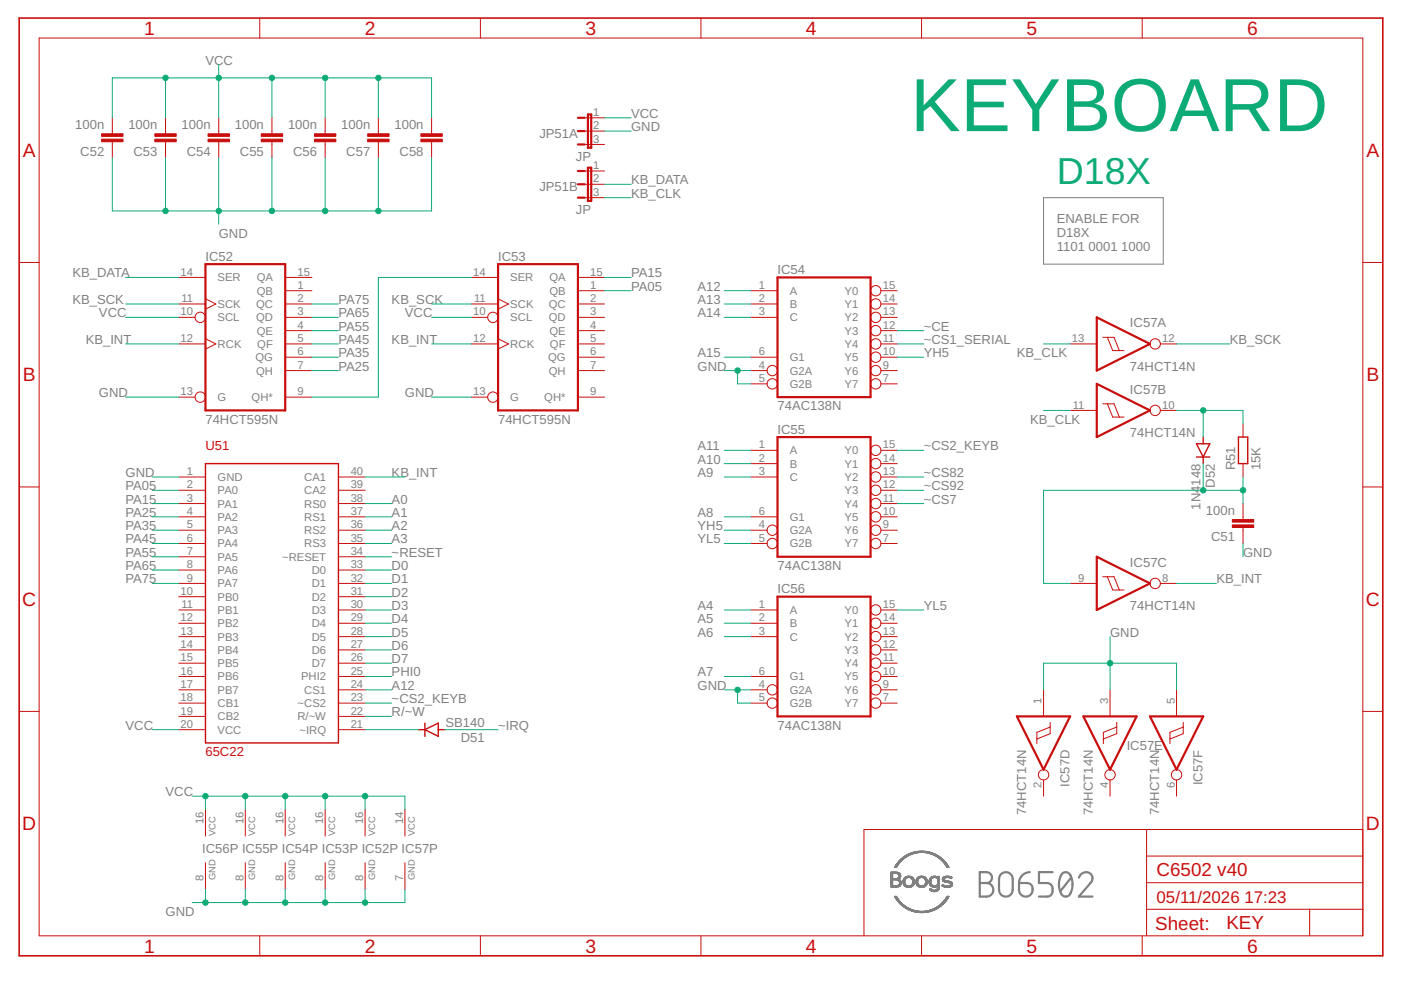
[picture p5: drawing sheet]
<svg xmlns="http://www.w3.org/2000/svg" width="297mm" height="210mm" viewBox="0 0 297 210" stroke-linecap="round" stroke-linejoin="round" font-family="sans-serif">
<g fill="none" stroke="#808080" stroke-width=".21">
<path d="M221.3 41.9h25.3v14.1h-25.3zM188.9 187.8h2M188.9 187.7h.4M188.9 187.6h.4M188.9 187.5h.4M188.9 187.4h.4M188.9 187.3h.4M188.9 187.2h.4M188.9 187.1h.4M188.9 187h.4M188.9 186.9h.4M188.9 186.8h.4"/>
<path d="M188.9 186.7h.4M188.9 186.6h.4M188.9 186.5h1.9M188.9 186.5h1.7M188.9 186.4h1.6M188.9 186.2h.4M188.9 186.1h.4M188.9 186h.4M188.9 185.9h.4M188.9 185.8h.4M188.9 185.7h.4M188.9 185.6h.4"/>
<path d="M188.9 185.5h.4M188.9 185.4h.4M188.9 185.3h.4M188.9 185.2h.4M188.9 185.2h1.9M188.9 185.1h1.9M188.9 185.1h1.8M188.9 185l1.7 .1M188.9 185h1.6M188.9 184.9l1.5 .1M188.9 184.9h1M189.7 190.1h.4"/>
<path d="M189.7 190h.4M189.7 183.9h.4M189.7 190.2h.5M189.8 190.2h.4M189.8 183.7h.4M189.8 190.3h.4M189.8 190.3l.4 .1M189.8 190.4h.5M189.9 190.4h.4M189.9 190.5h.5M189.9 190.5l.5 .1M190 190.6h.4"/>
<path d="M190 186.6h.8M190 190.6l.5 .1M190 183.3h.5M190.1 190.7h.4M190.1 190.8h.4M190.1 183.9h-.4M190.1 183.2h.4M190.1 183.8h-.4M190.1 190.8h.5M190.1 185.2l.7 .1M190.2 183.7l-.5 .1M190.2 190.9h.4"/>
<path d="M190.2 190.9h.5M190.2 191h.5M190.2 183.6h-.4M190.3 186.6h.6M190.3 191l.5 .1M190.3 183.5l-.5 .1M190.3 183.5h-.4M190.4 191.1h.4M190.4 185.3h.5M190.4 183.5h-.5M190.4 186.2h.4M190.4 183.4h-.4"/>
<path d="M190.4 191.2h.5M190.4 188l-1.5 .1M190.4 186.7h.5M190.4 185.3l.5 .1M190.4 183.3l-.4 .1M190.4 182.8h.5M190.5 191.2l.4 .1M190.5 185.4h.4M190.5 191.3h.5M190.5 186.7l.5 .1M190.5 183.2l-.4 .1M190.5 191.3l.6 .1"/>
<path d="M190.5 188h-1.6M190.5 187.6h.5M190.5 186h.4M190.6 185.9h.3M190.6 185.5h.3M190.6 186.8h.4M190.6 185.6h.4M190.6 183.1l-.5 .1M190.6 191.4h.5M190.6 186.4h-1.7M190.6 185.8h.4M190.6 185.7h.4"/>
<path d="M190.6 191.4l.6 .1M190.6 187.5h.4M190.6 183.1h-.4M190.6 186.9h.4M190.7 187.9l-1.8 .1M190.7 187.4h.4M190.7 186.9h.4M190.7 183h-.5M190.7 187h.4M190.7 191.5h.5M190.7 187.3h.4M190.7 187.2h.4"/>
<path d="M190.7 187.1h.4M190.7 186.3h-1.8M190.7 183h-.4M190.7 187.9h-1.8M190.8 191.5l.5 .1M190.8 186.2l-.8 .1M190.8 182.9h-.5M190.8 191.6h.5M190.8 182.9h-.4M190.8 186.2h-.6M190.8 191.6l.6 .1M190.8 187.8l-1.9 .1"/>
<path d="M190.9 182.8h-.5M190.9 186.1h-.5M190.9 186l-.4 .1M190.9 191.7h.5M190.9 187.7l-.7 .1M191 191.7l.5 .1M191 187.7h-.6M191 182.7h-.5M191 187.6h-.5M191 191.8h.6M191 182.6l-.5 .1M191.1 187.5h-.5"/>
<path d="M191.1 182.6h-.5M191.1 182.1h.5M191.1 191.9h.5M191.1 182.5l-.5 .1M191.2 191.9h.5M191.2 182.5h-.6M191.2 182h.5M191.2 192h.6M191.2 182.4l-.5 .1M191.3 192h.5M191.3 182.4h-.5M191.3 192.1h.6"/>
<path d="M191.3 182.3l-.5 .1M191.4 182.3h-.5M191.4 192.1l.6 .1M191.5 182.2h-.6M191.5 192.2h.6M191.5 187.2h.4M191.5 187.1h.3M191.5 187h.3M191.5 186.9h.3M191.5 186.8h.3M191.5 187.3h.4M191.5 186.7h.4"/>
<path d="M191.5 182.2h-.5M191.5 192.2l.6 .1M191.5 187.4h.4M191.6 187.5h.4M191.6 186.5h.3M191.6 192.3h.6M191.6 187.6h.4M191.6 187.7h.6M191.6 187.6h.5M191.6 182.1h-.5M191.7 192.3l.6 .1M191.7 187.7l.6 .1"/>
<path d="M191.7 186.2h.5M191.7 192.4h.7M191.7 187.8h.7M191.8 181.9l-.6 .1M191.8 187.8h1.7M191.8 192.4l.7 .1M191.8 186.1h1.7M191.9 186.7h-.4M191.9 181.9h-.6M191.9 187.9h1.6M191.9 186.6h-.4M191.9 192.5h.7"/>
<path d="M191.9 186h1.6M191.9 186.5h-.4M191.9 181.8l-.6 .1M192 185.9h1.4M192 186.4h-.4M192 181.8h-.6M192 192.6h.7M192 188h1.3M192 185.9h1.3M192.1 186.3h-.5M192.1 192.6h.7M192.1 181.7l-.6 .1"/>
<path d="M192.1 188h1.1M192.1 186.2l-.5 .1M192.2 181.7h-.6M192.2 192.7h.7M192.2 185.8h1M192.3 192.7h.8M192.3 188.1h.7M192.3 186.1l-.6 .1M192.3 181.6l-.7 .1M192.3 185.8h.7M192.3 181.6h-.6M192.4 192.8h.8"/>
<path d="M192.4 181.5l-.6 .1M192.5 192.8h.8M192.5 186.1h-.7M192.5 181.5h-.6M192.5 188.2h.3M192.6 192.9h.9M192.7 181.4l-.8 .1M192.7 192.9l1 .1M192.8 181.4h-.8M192.8 193h1M192.8 186.1h.8M192.8 181.3h-.7"/>
<path d="M192.9 193l1.2 .1M193 181.3h-.8M193 186.1l.6 .1M193.1 193.1h1.1M193.1 186.2h.6M193.1 181.2h-.8M193.2 193.1l1.5 .1M193.2 186.2h.5M193.3 186.3h.4M193.3 181.1l-.9 .1M193.3 186.4h.4M193.4 187.5h.4"/>
<path d="M193.4 186.4h.4M193.4 193.2h1.8M193.4 186.5h.4M193.4 181.1h-.9M193.4 187.9l-1.5 .1M193.4 187.4h.4M193.4 180.8h4M193.4 186.6h.4M193.5 187.3h.3M193.5 186.6h.3M193.5 187.2h.3M193.5 186.7h.3"/>
<path d="M193.5 187.1h.4M193.5 187h.4M193.5 186.9h.4M193.5 186.8h.4M193.5 193.2h3.8M193.6 187.8h-.6M193.6 181l-1 .1M193.6 187.7l-.5 .1M193.6 180.7h3.7M193.7 187.7h-.5M193.7 193.3h3.4M193.7 187.6h-.4"/>
<path d="M193.7 181h-.9M193.8 180.7h3.3M193.8 187.5h-.4M193.8 187.4h-.4M193.8 187.3h-.3M193.9 187.1l-.4 .1M193.9 193.3h3.1M193.9 180.9l-1 .1M194.1 180.6h2.7M194.1 180.9h-1.1M194.2 187.1h.4M194.2 187h.4"/>
<path d="M194.2 186.9h.4M194.2 186.8h.4M194.2 193.4h2.4M194.2 187.2l.4 .1M194.2 187.2h.4M194.2 186.6h.4M194.2 187.3l.4 .1M194.2 187.3h.4M194.3 187.4h.3M194.3 186.5h.4M194.3 187.5h.4M194.3 180.6h2.3"/>
<path d="M194.3 187.6h.5M194.4 187.6h.4M194.4 187.7h.5M194.4 187.7l.6 .1M194.5 193.4h1.9M194.5 187.8h.6M194.5 180.8l-1.4 .1M194.5 187.8h1.8M194.6 186.1h1.6M194.6 186.7l-.4 .1M194.6 187.9h1.6M194.6 186.7h-.4"/>
<path d="M194.6 186h1.6M194.7 187.9h1.5M194.7 180.5h1.5M194.7 186.5h-.4M194.7 185.9h1.4M194.7 186.4h-.4M194.8 188h1.2M194.8 186.4h-.5M194.8 185.9h1.2M194.8 186.3h-.4M194.8 180.8h-1.5M194.9 186.2l-.5 .1"/>
<path d="M194.9 185.8h1M194.9 186.2h-.5M195 193.5h.9M195 188.1h.8M195 186.1l-.5 .1M195.1 185.8h.7M195.2 186.1h-.7M195.3 188.2h.3M195.3 180.4h.2M195.6 186.1h.7M195.8 186.1l.5 .1M195.9 186.2h.5"/>
<path d="M195.9 186.2l.5 .1M196 186.3h.5M196 186.4h.5M196.1 180.8h1.5M196.1 186.4h.4M196.1 186.5h.4M196.2 186.5h.4M196.2 187.4h.4M196.2 186.6h.4M196.2 186.7h.4M196.2 187.2h.4M196.3 187.1h.3"/>
<path d="M196.3 187h.3M196.3 186.9h.3M196.3 186.8h.3M196.3 187.8h-.6M196.4 187.7l-.6 .1M196.4 180.8l1.4 .1M196.4 187.7h-.5M196.4 187.6h-.4M196.5 187.6h-.5M196.5 187.5h-.4M196.6 187.4h-.4M196.6 187.3h-.4"/>
<path d="M196.6 187.2l-.4 .1M196.8 180.9h1.1M196.9 180.9l1.1 .1M197 187h.3M197 186.9h.3M197 187.2h.4M197 187.1h.4M197 186.8h.4M197 186.7h.4M197 187.3l.4 .1M197 187.3h.4M197 187.2l.4 .1"/>
<path d="M197 186.6h.4M197.1 188.6h.5M197.1 188.6h.4M197.1 187.5h.4M197.1 187.4h.3M197.1 186.5h.3M197.1 188.6l.6 .1M197.1 187.6h.5M197.1 188.5h.3M197.1 188.7h.7M197.1 181h1M197.2 187.7h.5"/>
<path d="M197.2 188.7l1.7 .1M197.2 188.4h.2M197.2 187.7l.7 .1M197.3 188.8h1.6M197.3 188.4h.1M197.3 187.8h1.9M197.3 181l.9 .1M197.3 188.8h1.5M197.4 186.8l-.4 .1M197.4 186h1.8M197.4 188.9h1.4M197.4 187.9h1.4"/>
<path d="M197.4 186.6h-.4M197.4 186.5h-.4M197.4 185.9h1.4M197.5 187.9h1.2M197.5 193.2h-1.9M197.5 186.4h-.4M197.5 181.1h.8M197.5 189h1.1M197.5 185.9h1.2M197.6 188h1M197.6 186.3h-.5M197.6 189h.9"/>
<path d="M197.6 186.2l-.4 .1M197.6 181.1l.9 .1M197.7 185.8h.9M197.7 193.1l-1.5 .1M197.7 188h.8M197.7 186.2h-.5M197.7 181.2h.8M197.8 193.1h-1.2M197.8 186.1l-.6 .1M197.8 185.8h.6M197.8 181.3h.8M197.9 189.1h.4"/>
<path d="M197.9 193l-1.1 .1M198 186.1h-.7M198 181.3h.7M198 193h-1M198.1 181.4h.7M198.2 192.9l-1 .1M198.2 181.4l.7 .1M198.3 192.9h-.9M198.3 186.1h.9M198.4 181.5h.6M198.4 192.8h-.9M198.4 187.8h.8"/>
<path d="M198.4 181.5l.7 .1M198.5 192.8h-.8M198.5 188.7h.5M198.5 181.6h.7M198.5 186.1h.7M198.6 187.7h.6M198.6 181.6l.7 .1M198.6 192.7h-.8M198.6 186.2h.6M198.7 192.7h-.7M198.7 187.6h.5M198.7 186.2h.5"/>
<path d="M198.7 188.4h.4M198.7 181.7h.6M198.8 188.4h.3M198.8 186.3h.4M198.8 192.6h-.8M198.8 188.3h.3M198.8 181.7l.6 .1M198.8 188.2h.4M198.8 187.5h.4M198.8 188.1h.4M198.8 188h.4M198.8 187.9h.4"/>
<path d="M198.8 187.4h.4M198.8 187.3h.4M198.8 187.2h.4M198.8 187.1h.4M198.8 187h.4M198.8 186.9h.4M198.8 186.8h.4M198.8 186.7h.4M198.8 186.6h.4M198.8 186.5h.4M198.8 186.4h.4M198.8 185.9h.4"/>
<path d="M198.8 185.8h.4M198.8 192.6h-.6M198.9 181.8h.5M198.9 181.8l.6 .1M199 192.5h-.8M199 188.7h-.7M199 181.9h.6M199 192.4l-.6 .1M199.1 188.6h-.5M199.1 188.5l-.5 .1M199.1 188.5h-.4M199.1 181.9l.5 .1"/>
<path d="M199.1 192.4h-.6M199.2 188.3h-.4M199.2 182h.5M199.2 192.3l-.7 .1M199.2 188.2h-.4M199.2 186l-1.9 .1M199.2 182.1h.6M199.3 192.3h-.7M199.3 182.1h.5M199.3 192.2l-.6 .1M199.3 182.2h.6M199.4 192.2h-.6"/>
<path d="M199.4 182.2h.5M199.4 191.7h.5M199.5 192.1l-.6 .1M199.5 182.3h.5M199.6 192.1h-.7M199.6 182.3l.4 .1M199.6 192h-.5M199.6 182.4h.5M199.6 182.4l.6 .1M199.7 192h-.6M199.7 182.5h.5M199.7 191.9h-.5"/>
<path d="M199.7 187.8l2.1 .1M199.7 187.8h.8M199.7 187.8h.7M199.8 187.7h.4M199.8 182.5l.5 .1M199.8 191.9h-.6M199.8 187.6h.3M199.8 186.5h.4M199.8 186.4h.4M199.8 187.9h2M199.8 187.6h.2M199.8 186.6h.5"/>
<path d="M199.8 186.6h.4M199.8 182.6h.5M199.8 186.7h.6M199.9 191.8h-.6M199.9 187.5h.1M199.9 186.7l.9 .1M199.9 182.6l.4 .1M199.9 191.8h-.5M199.9 187.9h1.8M199.9 186.8h1.2M199.9 182.7h.5M199.9 186.8l1.5 .1"/>
<path d="M199.9 186h1.9M200 186h1.8M200 182.8h.4M200 186.9h1.5M200 182.8h.5M200 191.6l-.5 .1M200 188h1.6M200.1 191.6h-.5M200.1 186.9l1.6 .1M200.1 185.9h1.6M200.1 182.9h.4M200.1 191.5l-.5 .1"/>
<path d="M200.1 185.9h1.5M200.1 182.9h.5M200.2 191.5h-.5M200.2 188h1.3M200.2 183h.4M200.2 187h1.5M200.2 186.3h-.4M200.2 183h.5M200.2 191.4l-.5 .1M200.2 186.2l-.4 .1M200.2 183.1h.5M200.3 191.4h-.5"/>
<path d="M200.3 185.8h1.2M200.3 183.1l.4 .1M200.3 191.3l-.5 .1M200.3 187h1.5M200.3 186.2h-.5M200.3 183.2h.5M200.4 191.3h-.5M200.4 190.7h.4M200.4 183.2l.4 .1M200.4 191.2l-.5 .1M200.4 188.1h.9M200.4 186.1l-.5 .1"/>
<path d="M200.4 183.3h.4M200.4 183.3h.5M200.4 191.2h-.4M200.4 185.8h.9M200.5 191.1l-.5 .1M200.5 183.4h.4M200.5 183.4l.5 .1M200.5 191.1h-.4M200.5 183.5h.5M200.6 191l-.5 .1M200.6 187.1h1.2M200.6 183.5l.4 .1"/>
<path d="M200.6 191h-.4M200.6 190.4h.4M200.6 183.6h.4M200.6 183.6l.5 .1M200.7 190.9h-.5M200.7 190.3h.4M200.7 186.1h-.8M200.7 183.7h.4M200.7 188.2h.3M200.7 190.8h-.4M200.7 183.8h.5M200.8 183.9h.4"/>
<path d="M200.8 190.8h-.5M200.8 190h.4M200.8 187.1l1.1 .1M200.9 190.6h-.5M200.9 190.5l-.4 .1M201 190.5h-.5M201 190.4l-.4 .1M201 190.4h-.4M201.1 186.1h.7M201.1 190.2h-.4M201.2 190.1h-.5M201.2 190.1h-.4"/>
<path d="M201.3 187.2h.6M201.4 186.1h.4M201.4 187.2h.5M201.5 186.2h.3M201.5 187.7h.4M201.5 187.3h.5M201.6 187.6h.4M201.6 187.3h.4M201.6 186.2h.1M201.6 187.5h.4M201.6 187.4h.4M201.7 186.3h.1"/>
<path d="M201.9 187.8h-.6M201.9 187.7l-.5 .1M202 187.6h-.4"/>
</g>
<path d="M207.7 184.9h1.5a1.15 1.15 0 0 1 1.1 1.2 1.15 1.15 0 0 1-1.1 1.1 1.44 1.44 0 0 1 1.4 1.5 1.44 1.44 0 0 1-1.4 1.4h-1.5zM207.7 187.2h1.5M212.1 185.5a1.45 1.45 0 0 1 1.6-.5 1.45 1.45 0 0 1 1 1.4v2.3a1.45 1.45 0 0 1-1.4 1.4 1.45 1.45 0 0 1-1.5-1.4v-2.3zM216 187.2h1.8a1.46 1.46 0 0 1 1.1 1.6 1.46 1.46 0 0 1-1.5 1.3 1.46 1.46 0 0 1-1.4-1.4zM218.4 184.9a2.33 2.33 0 0 0-2.4 2.3M223.2 184.9h-2.9v2.3h1.7a1.51 1.51 0 0 1 1.2 1.4 1.51 1.51 0 0 1-.9 1.5h-2M225.2 185.2a1.17 1.17 0 0 1 1.3-.2 1.17 1.17 0 0 1 .7 1.1 3.8 3.8 0 0 1-.7 3.9 1.19 1.19 0 0 1-1.7-1.1 4 4 0 0 1 .4-3.7zM227.1 186.1l-2.3 2.9M228.7 186.1a1.43 1.43 0 0 1 1.8-1.2 1.43 1.43 0 0 1 1 1.9l-2.8 3.3h2.9" fill="none" stroke="#808080" stroke-width=".47"/>
<g fill="none" stroke="#c90d0c" stroke-width=".21">
<path d="M8.3 8.1h280.6v190.3h-280.6zM55.1 3.8v4.3M101.9 3.8v4.3M148.6 3.8v4.3M195.4 3.8v4.3M242.2 3.8v4.3M23.8 25v3.4M23.8 30.1v3.3M35.1 25v3.4M35.1 30.1v3.3M46.4 25v3.4M46.4 30.1v3.3"/>
<path d="M57.7 25v3.4M57.7 30.1v3.3M68.9 25v3.4M68.9 30.1v3.3M80.2 25v3.4M80.2 30.1v3.3M91.5 25v3.4M91.5 30.1v3.3M123.9 30.6h4.3M123.9 27.8h4.3M123.9 25h4.3M123.9 39.1h4.3"/>
<path d="M123.9 36.3h4.3M4.1 55.6h4.2M37.9 58.8h5.7M60.5 58.8h5.6M100 58.8h5.6M122.5 58.8h5.7M123.9 41.9h4.3M288.9 55.6h4.3M37.9 64.5h5.7M37.9 67.3h3.5M37.9 72.9h5.7M43.6 63.4l2.2 1.1-2.2 1.1"/>
<path d="M43.6 71.8l2.2 1.1-2.2 1.1M60.5 61.6h5.6M60.5 64.5h5.6M60.5 67.3h5.6M60.5 78.6h5.6M60.5 75.7h5.6M60.5 72.9h5.6M60.5 70.1h5.6M100 64.5h5.6M100 67.3h3.4M100 72.9h5.6M105.6 63.4l2.2 1.1-2.2 1.1"/>
<path d="M105.6 71.8l2.2 1.1-2.2 1.1M122.5 61.6h5.7M122.5 64.5h5.7M122.5 67.3h5.7M122.5 78.6h5.7M122.5 75.7h5.7M122.5 72.9h5.7M122.5 70.1h5.7M159.2 61.6h5.6M159.2 64.5h5.6M159.2 67.3h5.6M159.2 78.6h3.4"/>
<path d="M159.2 75.7h5.6M186.8 61.6h3.4M186.8 64.5h3.4M186.8 67.3h3.4M186.8 78.6h3.4M186.8 75.7h3.4M186.8 72.9h3.4M186.8 70.1h3.4M226.9 72.9h5.6M233.8 71.5h2.4l1.1 2.8M234.8 71.5l1.1 2.8h2.4M246 72.9h3.4"/>
<path d="M37.9 84.2h3.5M60.5 84.2h5.6M100 84.2h3.4M122.5 84.2h5.7M159.2 81.4h3.4M159.2 95.5h5.6M159.2 98.3h5.6M186.8 81.4h3.4M186.8 95.5h3.4M186.8 98.3h3.4M226.9 87h5.6M233.8 85.6h2.4l1.1 2.8"/>
<path d="M234.8 85.6l1.1 2.8h2.4M246 87h3.4M263.5 89.9v2.8M263.5 98.3v2.8M4.1 103.3h4.2M37.9 101.1h5.7M37.9 103.9h5.7M37.9 106.8h5.7M37.9 109.6h5.7M37.9 112.4h5.7M37.9 115.2h5.7M37.9 118h5.7"/>
<path d="M71.8 101.1h5.6M71.8 103.9h5.6M71.8 106.8h5.6M71.8 109.6h5.6M71.8 112.4h5.6M71.8 115.2h5.6M71.8 118h5.6M159.2 101.1h5.6M159.2 109.6h5.6M159.2 112.4h3.4M159.2 115.2h3.4M186.8 101.1h3.4"/>
<path d="M186.8 103.9h3.4M186.8 106.8h3.4M186.8 109.6h3.4M186.8 112.4h3.4M186.8 115.2h3.4M263.5 106.8v3.4M263.5 111.8v3.4M288.9 103.3h4.3M37.9 120.9h5.7M37.9 123.7h5.7M37.9 126.5h5.7M37.9 129.3h5.7"/>
<path d="M37.9 132.1h5.7M37.9 135h5.7M37.9 137.8h5.7M71.8 120.9h5.6M71.8 123.7h5.6M71.8 126.5h5.6M71.8 129.3h5.6M71.8 132.1h5.6M71.8 135h5.6M71.8 137.8h5.6M159.2 129.3h5.6M159.2 132.1h5.6"/>
<path d="M159.2 135h5.6M186.8 129.3h3.4M186.8 132.1h3.4M186.8 135h3.4M186.8 137.8h3.4M226.9 123.7h5.6M233.8 122.3h2.4l1.1 2.8M234.8 122.3l1.1 2.8h2.4M246 123.7h3.4M4.1 150.8h4.2M37.9 140.6h5.7M37.9 143.4h5.7"/>
<path d="M37.9 146.3h5.7M37.9 149.1h5.7M37.9 151.9h5.7M37.9 154.7h5.7M71.8 140.6h5.6M71.8 143.4h5.6M71.8 146.3h5.6M71.8 149.1h5.6M71.8 151.9h5.6M71.8 154.7h5.6M159.2 143.4h5.6M159.2 146.3h3.4"/>
<path d="M159.2 149.1h3.4M186.8 140.6h3.4M186.8 143.4h3.4M186.8 146.3h3.4M186.8 149.1h3.4M221.3 146.3v5.6M222.7 153.2v2.4l-2.9 1.1M222.7 154.2l-2.9 1.1v2.4M235.4 146.3v5.6M236.8 153.2v2.4l-2.9 1.1M236.8 154.2l-2.9 1.1v2.4M249.4 146.3v5.6"/>
<path d="M250.9 153.2v2.4l-2.8 1.1M250.9 154.2l-2.8 1.1v2.4M288.9 150.8h4.3M43.6 171.6v5.7M52 171.6v5.7M60.5 171.6v5.7M68.9 171.6v5.7M77.4 171.6v5.7M85.9 171.6v5.7M221.3 165.4v3.4M235.4 165.4v3.4M243.1 175.9v22.5"/>
<path d="M249.4 165.4v3.4M288.9 175.9h-105.7v22.5M43.6 182.9v5.7M52 182.9v5.7M55.1 198.4v4.2M60.5 182.9v5.7M68.9 182.9v5.7M77.4 182.9v5.7M85.9 182.9v5.7M101.9 198.4v4.2M148.6 198.4v4.2M195.4 198.4v4.2"/>
<path d="M242.2 198.4v4.2M243.1 192.8h45.8M243.1 187.2h45.8M243.1 181.5h45.8M277.7 192.8v5.6"/>
<circle cx="42.5" cy="67.3" r="1.1"/>
<circle cx="104.5" cy="67.3" r="1.1"/>
<circle cx="163.7" cy="78.6" r="1.1"/>
<circle cx="185.7" cy="72.9" r="1.1"/>
<circle cx="185.7" cy="61.6" r="1.1"/>
<circle cx="185.7" cy="78.6" r="1.1"/>
<circle cx="185.7" cy="75.7" r="1.1"/>
<circle cx="185.7" cy="64.5" r="1.1"/>
<circle cx="185.7" cy="70.1" r="1.1"/>
<circle cx="185.7" cy="67.3" r="1.1"/>
<circle cx="244.9" cy="72.9" r="1.1"/>
<circle cx="42.5" cy="84.2" r="1.1"/>
<circle cx="104.5" cy="84.2" r="1.1"/>
<circle cx="163.7" cy="81.4" r="1.1"/>
<circle cx="185.7" cy="81.4" r="1.1"/>
<circle cx="185.7" cy="95.5" r="1.1"/>
<circle cx="185.7" cy="98.3" r="1.1"/>
<circle cx="244.9" cy="87" r="1.1"/>
<circle cx="163.7" cy="115.2" r="1.1"/>
<circle cx="163.7" cy="112.4" r="1.1"/>
<circle cx="185.7" cy="101.1" r="1.1"/>
<circle cx="185.7" cy="103.9" r="1.1"/>
<circle cx="185.7" cy="106.8" r="1.1"/>
<circle cx="185.7" cy="109.6" r="1.1"/>
<circle cx="185.7" cy="115.2" r="1.1"/>
<circle cx="185.7" cy="112.4" r="1.1"/>
<circle cx="185.7" cy="137.8" r="1.1"/>
<circle cx="185.7" cy="135" r="1.1"/>
<circle cx="185.7" cy="132.1" r="1.1"/>
<circle cx="185.7" cy="129.3" r="1.1"/>
<circle cx="244.9" cy="123.7" r="1.1"/>
<circle cx="163.7" cy="146.3" r="1.1"/>
<circle cx="163.7" cy="149.1" r="1.1"/>
<circle cx="185.7" cy="149.1" r="1.1"/>
<circle cx="185.7" cy="146.3" r="1.1"/>
<circle cx="185.7" cy="143.4" r="1.1"/>
<circle cx="185.7" cy="140.6" r="1.1"/>
<circle cx="221.3" cy="164.3" r="1.1"/>
<circle cx="235.4" cy="164.3" r="1.1"/>
<circle cx="249.4" cy="164.3" r="1.1"/>
</g>
<path d="M4.1 3.8h289.1v198.8h-289.1z" fill="none" stroke="#c90d0c" stroke-width=".34"/>
<g fill="#c90d0c" stroke="#c90d0c" stroke-width=".21">
<path d="M44.1 28.4h4.5v.5h-4.5z"/>
<path d="M44.1 29.5h4.5v.6h-4.5z"/>
<path d="M32.8 28.4h4.6v.5h-4.6z"/>
<path d="M32.8 29.5h4.6v.6h-4.6z"/>
<path d="M21.5 28.4h4.6v.5h-4.6z"/>
<path d="M21.5 29.5h4.6v.6h-4.6z"/>
<path d="M55.4 28.4h4.5v.5h-4.5z"/>
<path d="M55.4 29.5h4.5v.6h-4.5z"/>
<path d="M66.7 28.4h4.5v.5h-4.5z"/>
<path d="M66.7 29.5h4.5v.6h-4.5z"/>
<path d="M261.3 110.2h4.5v.5h-4.5z"/>
<path d="M261.3 111.3h4.5v.5h-4.5z"/>
<path d="M78 28.4h4.5v.5h-4.5z"/>
<path d="M78 29.5h4.5v.6h-4.5z"/>
<path d="M89.2 28.4h4.6v.5h-4.6z"/>
<path d="M89.2 29.5h4.6v.6h-4.6z"/>
</g>
<g fill="none" stroke="#c90d0c" stroke-width=".47">
<path d="M122.5 30.6h1.4M122.5 27.8h1.4M122.5 25h1.4M122.5 39.1h1.4M122.5 36.3h1.4M124.7 24.3h.6v7h-.6zM124.7 35.6h.6v7h-.6zM43.6 56h16.9v31h-16.9zM105.6 56h16.9v31h-16.9zM122.5 41.9h1.4M164.8 58.8h19.8v25.4h-19.8zM232.5 67.3l11.3 5.6-11.3 5.7z"/>
<path d="M164.8 92.7h19.8v25.3h-19.8zM232.5 81.4l11.3 5.6-11.3 5.7zM232.5 118l11.3 5.7-11.3 5.6zM164.8 126.5h19.8v25.4h-19.8zM215.6 151.9h11.3l-5.6 11.3zM229.7 151.9h11.3l-5.6 11.3zM243.8 151.9h11.3l-5.7 11.3z"/>
</g>
<path d="M43.6 98.3h28.2v59.2h-28.2zM253.7 94.1h2.8l-1.4 2.8zM253.7 96.9h2.8M255.1 92.7v1.4M255.1 96.9v1.4M262.6 92.7h1.9v5.6h-1.9zM88.7 154.7h1.4M90.1 154.7l2.8-1.4v2.8zM90.1 153.3v2.8M92.9 154.7h1.4" fill="none" stroke="#c90d0c" stroke-width=".3"/>
<g fill="none" stroke="#0dab76" stroke-width=".21">
<path d="M35.1 16.5v8.5M46.4 13.7v11.3M57.7 16.5v8.5M68.9 16.5v8.5M80.2 16.5v8.5M23.8 33.4v11.3h67.7v-11.3M23.8 25v-8.5h67.7v8.5M35.1 33.4v11.3M46.4 33.4v14.1M57.7 33.4v11.3M68.9 33.4v11.3M80.2 33.4v11.3"/>
<path d="M128.2 27.8h5.6M128.2 25h5.6M128.2 39.1h5.6M26.6 58.8h11.3M100 58.8h-19.8v25.4h-14.1M128.2 58.8h5.6M128.2 41.9h5.6M26.6 67.3h11.3M26.6 64.5h11.3M26.6 72.9h11.3M66.1 75.7h5.7M66.1 67.3h5.7"/>
<path d="M66.1 64.5h5.7M66.1 78.6h5.7M66.1 72.9h5.7M66.1 70.1h5.7M91.5 67.3h8.5M91.5 64.5h8.5M91.5 72.9h8.5M128.2 61.6h5.6M153.6 75.7h5.6M153.6 67.3h5.6M153.6 64.5h5.6M153.6 61.6h5.6"/>
<path d="M153.6 78.6h5.6M156.4 78.6v2.8h2.8M190.2 75.7h5.7M190.2 72.9h5.7M190.2 70.1h5.7M221.3 72.9h5.6M249.4 72.9h11.3M26.6 84.2h11.3M91.5 84.2h8.5M153.6 95.5h5.6M153.6 98.3h5.6M190.2 95.5h5.7"/>
<path d="M221.3 87h5.6M249.4 87h14.1v2.9M255.1 87v5.7M255.1 98.3v5.6M32.3 115.2h5.6M32.3 112.4h5.6M32.3 109.6h5.6M32.3 106.8h5.6M32.3 101.1h5.6M32.3 118h5.6M32.3 103.9h5.6M77.4 115.2h5.6"/>
<path d="M77.4 112.4h5.6M77.4 109.6h5.6M77.4 106.8h5.6M77.4 101.1h8.5M77.4 118h5.6M153.6 115.2h5.6M153.6 112.4h5.6M153.6 109.6h5.6M153.6 101.1h5.6M190.2 106.8h5.7M190.2 101.1h5.7M190.2 103.9h5.7"/>
<path d="M263.5 103.9h-42.2v19.8h5.6M263.5 101.1v5.7M263.5 115.2v2.8M32.3 120.9h5.6M32.3 123.7h5.6M77.4 120.9h5.6M77.4 123.7h5.6M77.4 126.5h5.6M77.4 129.3h5.6M77.4 132.1h5.6M77.4 135h5.6M77.4 137.8h5.6"/>
<path d="M153.6 129.3h5.6M153.6 132.1h5.6M153.6 135h5.6M190.2 129.3h5.7M235.4 135v11.3M249.4 123.7h8.5M32.3 154.7h5.6M77.4 146.3h5.6M77.4 140.6h5.6M77.4 149.1h5.6M77.4 154.7h11.3M77.4 143.4h5.6"/>
<path d="M77.4 151.9h5.6M94.3 154.7h11.3M153.6 146.3h5.6M153.6 143.4h5.6M156.4 146.3v2.8h2.8M221.3 146.3v-5.7h28.1v5.7M40.7 168.8h45.2v2.8M43.6 168.8v2.8M52 168.8v2.8M60.5 168.8v2.8M68.9 168.8v2.8M77.4 168.8v2.8"/>
<path d="M43.6 188.6v2.8M52 188.6v2.8M60.5 188.6v2.8M68.9 188.6v2.8M77.4 188.6v2.8M85.9 188.6v2.8h-45.2"/>
</g>
<g fill="#0dab76" stroke="#0dab76" stroke-width=".21">
<circle cx="46.4" cy="44.7" r=".57"/>
<circle cx="80.2" cy="44.7" r=".57"/>
<circle cx="68.9" cy="44.7" r=".57"/>
<circle cx="57.7" cy="44.7" r=".57"/>
<circle cx="35.1" cy="44.7" r=".57"/>
<circle cx="77.4" cy="191.4" r=".57"/>
<circle cx="68.9" cy="191.4" r=".57"/>
<circle cx="60.5" cy="191.4" r=".57"/>
<circle cx="43.6" cy="191.4" r=".57"/>
<circle cx="52" cy="191.4" r=".57"/>
<circle cx="156.4" cy="78.6" r=".57"/>
<circle cx="235.4" cy="140.6" r=".57"/>
<circle cx="156.4" cy="146.3" r=".57"/>
<circle cx="46.4" cy="16.5" r=".57"/>
<circle cx="80.2" cy="16.5" r=".57"/>
<circle cx="68.9" cy="16.5" r=".57"/>
<circle cx="57.7" cy="16.5" r=".57"/>
<circle cx="35.1" cy="16.5" r=".57"/>
<circle cx="77.4" cy="168.8" r=".57"/>
<circle cx="68.9" cy="168.8" r=".57"/>
<circle cx="60.5" cy="168.8" r=".57"/>
<circle cx="43.6" cy="168.8" r=".57"/>
<circle cx="52" cy="168.8" r=".57"/>
<circle cx="255.1" cy="87" r=".57"/>
<circle cx="263.5" cy="103.9" r=".57"/>
<circle cx="255.1" cy="103.9" r=".57"/>
</g>
<text font-size="15.9" fill="#0dab76" x="193" y="27.8">KEYBOARD</text>
<text font-size="8" fill="#0dab76" x="224.1" y="39.1">D18X</text>
<g font-size="4.1" fill="#c90d0c">
<text x="30.6" y="7.4">1</text>
<text x="77.3" y="7.4">2</text>
<text x="124.1" y="7.4">3</text>
<text x="170.9" y="7.4">4</text>
<text x="217.7" y="7.4">5</text>
<text x="264.4" y="7.4">6</text>
<text x="4.8" y="33.3">A</text>
<text x="289.7" y="33.3">A</text>
<text x="4.8" y="80.9">B</text>
<text x="289.7" y="80.9">B</text>
<text x="4.7" y="128.5">C</text>
<text x="289.6" y="128.5">C</text>
<text x="4.7" y="176.1">D</text>
<text x="289.6" y="176.1">D</text>
<text x="30.6" y="202">1</text>
<text x="77.3" y="202">2</text>
<text x="124.1" y="202">3</text>
<text x="170.9" y="202">4</text>
<text x="217.7" y="202">5</text>
<text x="264.4" y="202">6</text>
</g>
<g font-size="4" fill="#c90d0c">
<text x="245.2" y="185.7">C6502 v40</text>
<text x="244.9" y="197.2">Sheet:</text>
<text x="260" y="197">KEY</text>
</g>
<g font-size="3.6" fill="#c90d0c">
<text x="245.2" y="191.4">05/11/2026</text>
<text x="263.8" y="191.4">17:23</text>
</g>
<g font-size="2.8" fill="#808080">
<text x="43.6" y="13.7">VCC</text>
<text x="15.9" y="27.4">100n</text>
<text x="27.2" y="27.4">100n</text>
<text x="38.5" y="27.4">100n</text>
<text x="49.8" y="27.4">100n</text>
<text x="61.1" y="27.4">100n</text>
<text x="72.3" y="27.4">100n</text>
<text x="83.6" y="27.4">100n</text>
<text x="114.4" y="29.2">JP51A</text>
<text x="133.8" y="27.8">GND</text>
<text x="133.8" y="25">VCC</text>
<text x="17" y="33">C52</text>
<text x="28.3" y="33">C53</text>
<text x="39.6" y="33">C54</text>
<text x="50.9" y="33">C55</text>
<text x="62.1" y="33">C56</text>
<text x="73.4" y="33">C57</text>
<text x="84.7" y="33">C58</text>
<text x="122.1" y="34.1">JP</text>
<text x="114.4" y="40.5">JP51B</text>
<text x="133.8" y="39.1">KB_DATA</text>
<text x="133.8" y="41.9">KB_CLK</text>
<text x="122.1" y="45.4">JP</text>
<text x="224.1" y="47.3">ENABLE FOR</text>
<text x="46.4" y="50.4">GND</text>
<text x="224.1" y="50.2">D18X</text>
<text x="224.1" y="53.2">1101</text>
<text x="230.8" y="53.2">0001</text>
<text x="237.7" y="53.2">1000</text>
<text x="15.3" y="58.8">KB_DATA</text>
<text x="43.6" y="55.3">IC52</text>
<text x="105.6" y="55.3">IC53</text>
<text x="133.8" y="58.8">PA15</text>
<text x="164.8" y="58.1">IC54</text>
<text x="15.3" y="64.5">KB_SCK</text>
<text x="71.8" y="64.5">PA75</text>
<text x="83" y="64.5">KB_SCK</text>
<text x="133.8" y="61.6">PA05</text>
<text x="147.9" y="64.5">A13</text>
<text x="147.9" y="61.6">A12</text>
<text x="21" y="67.3">VCC</text>
<text x="71.8" y="70.1">PA55</text>
<text x="71.8" y="67.3">PA65</text>
<text x="85.9" y="67.3">VCC</text>
<text x="147.9" y="67.3">A14</text>
<text x="195.9" y="70.1">~CE</text>
<text x="239.6" y="69.4">IC57A</text>
<text x="18.2" y="72.9">KB_INT</text>
<text x="71.8" y="75.7">PA35</text>
<text x="71.8" y="72.9">PA45</text>
<text x="83" y="72.9">KB_INT</text>
<text x="147.9" y="75.7">A15</text>
<text x="195.9" y="75.7">YH5</text>
<text x="195.9" y="72.9">~CS1_SERIAL</text>
<text x="215.6" y="75.7">KB_CLK</text>
<text x="260.7" y="72.9">KB_SCK</text>
<text x="71.8" y="78.6">PA25</text>
<text x="147.9" y="78.6">GND</text>
<text x="239.6" y="78.6">74HCT14N</text>
<text x="239.6" y="83.5">IC57B</text>
<text x="21" y="84.2">GND</text>
<text x="43.6" y="89.8">74HCT595N</text>
<text x="85.9" y="84.2">GND</text>
<text x="105.6" y="89.8">74HCT595N</text>
<text x="164.8" y="87">74AC138N</text>
<text x="218.4" y="89.8">KB_CLK</text>
<text x="147.9" y="95.5">A11</text>
<text x="164.8" y="92">IC55</text>
<text x="195.9" y="95.5">~CS2_KEYB</text>
<text x="239.6" y="92.7">74HCT14N</text>
<text x="26.6" y="101.1">GND</text>
<text x="83" y="101.1">KB_INT</text>
<text x="147.9" y="98.3">A10</text>
<text x="147.9" y="101.1">A9</text>
<text x="195.9" y="101.1">~CS82</text>
<text x="261.9" y="99.7" transform="rotate(-90 261.9 99.7)">R51</text>
<text x="267.2" y="99.7" transform="rotate(-90 267.2 99.7)">15K</text>
<text x="26.6" y="103.9">PA05</text>
<text x="26.6" y="106.8">PA15</text>
<text x="83" y="106.8">A0</text>
<text x="195.9" y="103.9">~CS92</text>
<text x="195.9" y="106.8">~CS7</text>
<text x="257.6" y="103.4" transform="rotate(-90 257.6 103.4)">D52</text>
<text x="26.6" y="109.6">PA25</text>
<text x="26.6" y="112.4">PA35</text>
<text x="83" y="112.4">A2</text>
<text x="83" y="109.6">A1</text>
<text x="147.9" y="109.6">A8</text>
<text x="147.9" y="112.4">YH5</text>
<text x="254.5" y="108" transform="rotate(-90 254.5 108)">1N4148</text>
<text x="255.7" y="109.2">100n</text>
<text x="26.6" y="115.2">PA45</text>
<text x="26.6" y="118">PA55</text>
<text x="83" y="115.2">A3</text>
<text x="83" y="118">~RESET</text>
<text x="147.9" y="115.2">YL5</text>
<text x="256.8" y="114.8">C51</text>
<text x="263.6" y="118">GND</text>
<text x="26.6" y="120.9">PA65</text>
<text x="26.6" y="123.7">PA75</text>
<text x="83" y="120.9">D0</text>
<text x="83" y="123.7">D1</text>
<text x="164.8" y="120.9">74AC138N</text>
<text x="164.8" y="125.8">IC56</text>
<text x="239.6" y="120.2">IC57C</text>
<text x="257.9" y="123.7">KB_INT</text>
<text x="83" y="126.5">D2</text>
<text x="83" y="129.3">D3</text>
<text x="147.9" y="129.3">A4</text>
<text x="195.9" y="129.3">YL5</text>
<text x="239.6" y="129.3">74HCT14N</text>
<text x="83" y="132.1">D4</text>
<text x="83" y="135">D5</text>
<text x="83" y="137.8">D6</text>
<text x="147.9" y="135">A6</text>
<text x="147.9" y="132.1">A5</text>
<text x="235.4" y="135">GND</text>
<text x="83" y="140.6">D7</text>
<text x="83" y="143.4">PHI0</text>
<text x="147.9" y="143.4">A7</text>
<text x="83" y="146.3">A12</text>
<text x="83" y="149.1">~CS2_KEYB</text>
<text x="147.9" y="146.3">GND</text>
<text x="26.6" y="154.7">VCC</text>
<text x="83" y="151.9">R/~W</text>
<text x="94.5" y="154.1">SB140</text>
<text x="105.6" y="154.7">~IRQ</text>
<text x="164.8" y="154.7">74AC138N</text>
<text x="97.7" y="157.2">D51</text>
<text x="238.9" y="158.9">IC57E</text>
<text x="226.7" y="166.8" transform="rotate(-90 226.7 166.8)">IC57D</text>
<text x="254.9" y="166.5" transform="rotate(-90 254.9 166.5)">IC57F</text>
<text x="35.1" y="168.8">VCC</text>
<text x="217.6" y="172.8" transform="rotate(-90 217.6 172.8)">74HCT14N</text>
<text x="231.7" y="172.8" transform="rotate(-90 231.7 172.8)">74HCT14N</text>
<text x="245.8" y="172.8" transform="rotate(-90 245.8 172.8)">74HCT14N</text>
<text x="42.8" y="180.8">IC56P IC55P IC54P IC53P IC52P IC57P</text>
<text x="35.1" y="194.2">GND</text>
</g>
<g font-size="2.8" fill="#c90d0c">
<text x="43.6" y="95.5">U51</text>
<text x="43.6" y="160.4">65C22</text>
</g>
<g font-size="2.4" fill="#808080">
<text x="125.7" y="24.6">1</text>
<text x="125.7" y="27.4">2</text>
<text x="125.7" y="30.2">3</text>
<text x="125.7" y="35.9">1</text>
<text x="125.7" y="38.7">2</text>
<text x="125.7" y="41.5">3</text>
<text x="38.3" y="58.4">14</text>
<text x="46.1" y="59.7">SER</text>
<text x="54.4" y="59.7">QA</text>
<text x="63.1" y="58.4">15</text>
<text x="100.3" y="58.4">14</text>
<text x="108.2" y="59.7">SER</text>
<text x="116.5" y="59.7">QA</text>
<text x="125.1" y="58.4">15</text>
<text x="38.5" y="64.1">11</text>
<text x="46.1" y="65.3">SCK</text>
<text x="54.3" y="65.3">QC</text>
<text x="54.4" y="62.5">QB</text>
<text x="63.1" y="61.2">1</text>
<text x="63.1" y="64.1">2</text>
<text x="100.5" y="64.1">11</text>
<text x="108.2" y="65.3">SCK</text>
<text x="116.3" y="65.3">QC</text>
<text x="116.5" y="62.5">QB</text>
<text x="125.1" y="61.2">1</text>
<text x="125.1" y="64.1">2</text>
<text x="160.9" y="61.2">1</text>
<text x="160.9" y="64.1">2</text>
<text x="167.4" y="62.5">A</text>
<text x="167.4" y="65.3">B</text>
<text x="179.1" y="65.3">Y1</text>
<text x="179.1" y="62.5">Y0</text>
<text x="187.2" y="64.1">14</text>
<text x="187.2" y="61.2">15</text>
<text x="38.3" y="66.9">10</text>
<text x="46.1" y="68.1">SCL</text>
<text x="54.3" y="68.1">QD</text>
<text x="54.4" y="71">QE</text>
<text x="63.1" y="66.9">3</text>
<text x="63.1" y="69.7">4</text>
<text x="100.3" y="66.9">10</text>
<text x="108.2" y="68.1">SCL</text>
<text x="116.3" y="68.1">QD</text>
<text x="116.5" y="71">QE</text>
<text x="125.1" y="66.9">3</text>
<text x="125.1" y="69.7">4</text>
<text x="160.9" y="66.9">3</text>
<text x="167.4" y="68.1">C</text>
<text x="179.1" y="71">Y3</text>
<text x="179.1" y="68.1">Y2</text>
<text x="187.2" y="69.7">12</text>
<text x="187.2" y="66.9">13</text>
<text x="38.3" y="72.5">12</text>
<text x="46.1" y="73.8">RCK</text>
<text x="54.2" y="76.6">QG</text>
<text x="54.6" y="73.8">QF</text>
<text x="63.1" y="72.5">5</text>
<text x="63.1" y="75.3">6</text>
<text x="100.3" y="72.5">12</text>
<text x="108.2" y="73.8">RCK</text>
<text x="116.2" y="76.6">QG</text>
<text x="116.6" y="73.8">QF</text>
<text x="125.1" y="72.5">5</text>
<text x="125.1" y="75.3">6</text>
<text x="160.9" y="75.3">6</text>
<text x="167.4" y="76.6">G1</text>
<text x="179.1" y="76.6">Y5</text>
<text x="179.1" y="73.8">Y4</text>
<text x="187.2" y="75.3">10</text>
<text x="187.2" y="72.5">11</text>
<text x="227.3" y="72.5">13</text>
<text x="246.4" y="72.5">12</text>
<text x="38.3" y="83.8">13</text>
<text x="54.3" y="79.4">QH</text>
<text x="63.1" y="78.2">7</text>
<text x="63.1" y="83.8">9</text>
<text x="100.3" y="83.8">13</text>
<text x="116.3" y="79.4">QH</text>
<text x="125.1" y="78.2">7</text>
<text x="125.1" y="83.8">9</text>
<text x="160.9" y="78.2">4</text>
<text x="160.9" y="81">5</text>
<text x="167.4" y="79.4">G2A</text>
<text x="167.4" y="82.2">G2B</text>
<text x="179.1" y="82.2">Y7</text>
<text x="179.1" y="79.4">Y6</text>
<text x="187.2" y="81">7</text>
<text x="187.2" y="78.2">9</text>
<text x="46.1" y="85.1">G</text>
<text x="53.4" y="85.1">QH*</text>
<text x="108.2" y="85.1">G</text>
<text x="115.4" y="85.1">QH*</text>
<text x="227.4" y="86.6">11</text>
<text x="246.4" y="86.6">10</text>
<text x="160.9" y="95.1">1</text>
<text x="187.2" y="95.1">15</text>
<text x="39.6" y="100.7">1</text>
<text x="46.1" y="102">GND</text>
<text x="64.5" y="102">CA1</text>
<text x="74.4" y="100.7">40</text>
<text x="160.9" y="97.9">2</text>
<text x="160.9" y="100.7">3</text>
<text x="167.4" y="96.3">A</text>
<text x="167.4" y="99.2">B</text>
<text x="167.4" y="102">C</text>
<text x="179.1" y="102">Y2</text>
<text x="179.1" y="99.2">Y1</text>
<text x="179.1" y="96.3">Y0</text>
<text x="187.2" y="100.7">13</text>
<text x="187.2" y="97.9">14</text>
<text x="39.6" y="103.6">2</text>
<text x="39.6" y="106.4">3</text>
<text x="46.1" y="104.8">PA0</text>
<text x="46.1" y="107.6">PA1</text>
<text x="64.5" y="107.6">RS0</text>
<text x="64.5" y="104.8">CA2</text>
<text x="74.4" y="106.4">38</text>
<text x="74.4" y="103.6">39</text>
<text x="179.1" y="107.6">Y4</text>
<text x="179.1" y="104.8">Y3</text>
<text x="187.2" y="106.4">11</text>
<text x="187.2" y="103.6">12</text>
<text x="39.6" y="109.2">4</text>
<text x="39.6" y="112">5</text>
<text x="46.1" y="110.4">PA2</text>
<text x="46.1" y="113.3">PA3</text>
<text x="64.5" y="113.3">RS2</text>
<text x="64.5" y="110.4">RS1</text>
<text x="74.4" y="112">36</text>
<text x="74.4" y="109.2">37</text>
<text x="160.9" y="112">4</text>
<text x="160.9" y="109.2">6</text>
<text x="167.4" y="113.3">G2A</text>
<text x="167.4" y="110.4">G1</text>
<text x="179.1" y="113.3">Y6</text>
<text x="179.1" y="110.4">Y5</text>
<text x="187.2" y="112">9</text>
<text x="187.2" y="109.2">10</text>
<text x="39.6" y="114.8">6</text>
<text x="39.6" y="117.7">7</text>
<text x="46.1" y="116.1">PA4</text>
<text x="46.1" y="118.9">PA5</text>
<text x="59.8" y="118.9">~RESET</text>
<text x="64.5" y="116.1">RS3</text>
<text x="74.4" y="117.7">34</text>
<text x="74.4" y="114.8">35</text>
<text x="160.9" y="114.8">5</text>
<text x="167.4" y="116.1">G2B</text>
<text x="179.1" y="116.1">Y7</text>
<text x="187.2" y="114.8">7</text>
<text x="39.6" y="120.5">8</text>
<text x="39.6" y="123.3">9</text>
<text x="46.1" y="121.7">PA6</text>
<text x="46.1" y="124.5">PA7</text>
<text x="66.1" y="124.5">D1</text>
<text x="66.1" y="121.7">D0</text>
<text x="74.4" y="123.3">32</text>
<text x="74.4" y="120.5">33</text>
<text x="228.6" y="123.3">9</text>
<text x="246.4" y="123.3">8</text>
<text x="38.3" y="126.1">10</text>
<text x="38.3" y="131.8">12</text>
<text x="38.5" y="128.9">11</text>
<text x="46.1" y="127.4">PB0</text>
<text x="46.1" y="130.2">PB1</text>
<text x="66.1" y="130.2">D3</text>
<text x="66.1" y="127.4">D2</text>
<text x="74.4" y="131.8">29</text>
<text x="74.4" y="128.9">30</text>
<text x="74.4" y="126.1">31</text>
<text x="160.9" y="128.9">1</text>
<text x="160.9" y="131.8">2</text>
<text x="167.4" y="130.2">A</text>
<text x="179.1" y="130.2">Y0</text>
<text x="187.2" y="131.8">14</text>
<text x="187.2" y="128.9">15</text>
<text x="38.3" y="134.6">13</text>
<text x="38.3" y="137.4">14</text>
<text x="46.1" y="133">PB2</text>
<text x="46.1" y="135.8">PB3</text>
<text x="66.1" y="135.8">D5</text>
<text x="66.1" y="133">D4</text>
<text x="74.4" y="137.4">27</text>
<text x="74.4" y="134.6">28</text>
<text x="160.9" y="134.6">3</text>
<text x="167.4" y="133">B</text>
<text x="167.4" y="135.8">C</text>
<text x="179.1" y="135.8">Y2</text>
<text x="179.1" y="133">Y1</text>
<text x="187.2" y="137.4">12</text>
<text x="187.2" y="134.6">13</text>
<text x="38.3" y="140.2">15</text>
<text x="38.3" y="143">16</text>
<text x="46.1" y="138.6">PB4</text>
<text x="46.1" y="141.5">PB5</text>
<text x="66.1" y="141.5">D7</text>
<text x="66.1" y="138.6">D6</text>
<text x="74.4" y="143">25</text>
<text x="74.4" y="140.2">26</text>
<text x="160.9" y="143">6</text>
<text x="179.1" y="141.5">Y4</text>
<text x="179.1" y="138.6">Y3</text>
<text x="187.2" y="143">10</text>
<text x="187.2" y="140.2">11</text>
<text x="38.3" y="145.9">17</text>
<text x="38.3" y="148.7">18</text>
<text x="46.1" y="144.3">PB6</text>
<text x="46.1" y="147.1">PB7</text>
<text x="46.1" y="149.9">CB1</text>
<text x="63.1" y="149.9">~CS2</text>
<text x="63.9" y="144.3">PHI2</text>
<text x="64.5" y="147.1">CS1</text>
<text x="74.4" y="148.7">23</text>
<text x="74.4" y="145.9">24</text>
<text x="160.9" y="145.9">4</text>
<text x="160.9" y="148.7">5</text>
<text x="167.4" y="147.1">G2A</text>
<text x="167.4" y="149.9">G2B</text>
<text x="167.4" y="144.3">G1</text>
<text x="179.1" y="149.9">Y7</text>
<text x="179.1" y="147.1">Y6</text>
<text x="179.1" y="144.3">Y5</text>
<text x="187.2" y="148.7">7</text>
<text x="187.2" y="145.9">9</text>
<text x="220.9" y="149.3" transform="rotate(-90 220.9 149.3)">1</text>
<text x="235" y="149.3" transform="rotate(-90 235 149.3)">3</text>
<text x="249.1" y="149.3" transform="rotate(-90 249.1 149.3)">5</text>
<text x="38.3" y="151.5">19</text>
<text x="38.3" y="154.3">20</text>
<text x="46.1" y="152.7">CB2</text>
<text x="46.1" y="155.6">VCC</text>
<text x="63.1" y="152.7">R/~W</text>
<text x="63.5" y="155.6">~IRQ</text>
<text x="74.4" y="154.3">21</text>
<text x="74.4" y="151.5">22</text>
<text x="220.9" y="167.1" transform="rotate(-90 220.9 167.1)">2</text>
<text x="235" y="167.1" transform="rotate(-90 235 167.1)">4</text>
<text x="249.1" y="167.1" transform="rotate(-90 249.1 167.1)">6</text>
<text x="43.2" y="174.7" transform="rotate(-90 43.2 174.7)">16</text>
<text x="51.6" y="174.7" transform="rotate(-90 51.6 174.7)">16</text>
<text x="60.1" y="174.7" transform="rotate(-90 60.1 174.7)">16</text>
<text x="68.5" y="174.7" transform="rotate(-90 68.5 174.7)">16</text>
<text x="77" y="174.7" transform="rotate(-90 77 174.7)">16</text>
<text x="85.5" y="174.7" transform="rotate(-90 85.5 174.7)">14</text>
<text x="43.2" y="186.8" transform="rotate(-90 43.2 186.8)">8</text>
<text x="51.6" y="186.8" transform="rotate(-90 51.6 186.8)">8</text>
<text x="60.1" y="186.8" transform="rotate(-90 60.1 186.8)">8</text>
<text x="68.5" y="186.8" transform="rotate(-90 68.5 186.8)">8</text>
<text x="77" y="186.8" transform="rotate(-90 77 186.8)">8</text>
<text x="85.5" y="186.8" transform="rotate(-90 85.5 186.8)">7</text>
</g>
<g font-size="2" fill="#808080">
<text x="45.7" y="177.3" transform="rotate(-90 45.7 177.3)">VCC</text>
<text x="54.1" y="177.3" transform="rotate(-90 54.1 177.3)">VCC</text>
<text x="62.6" y="177.3" transform="rotate(-90 62.6 177.3)">VCC</text>
<text x="71.1" y="177.3" transform="rotate(-90 71.1 177.3)">VCC</text>
<text x="79.5" y="177.3" transform="rotate(-90 79.5 177.3)">VCC</text>
<text x="88" y="177.3" transform="rotate(-90 88 177.3)">VCC</text>
<text x="45.7" y="186.6" transform="rotate(-90 45.7 186.6)">GND</text>
<text x="54.1" y="186.6" transform="rotate(-90 54.1 186.6)">GND</text>
<text x="62.6" y="186.6" transform="rotate(-90 62.6 186.6)">GND</text>
<text x="71.1" y="186.6" transform="rotate(-90 71.1 186.6)">GND</text>
<text x="79.5" y="186.6" transform="rotate(-90 79.5 186.6)">GND</text>
<text x="88" y="186.6" transform="rotate(-90 88 186.6)">GND</text>
</g>
</svg>
